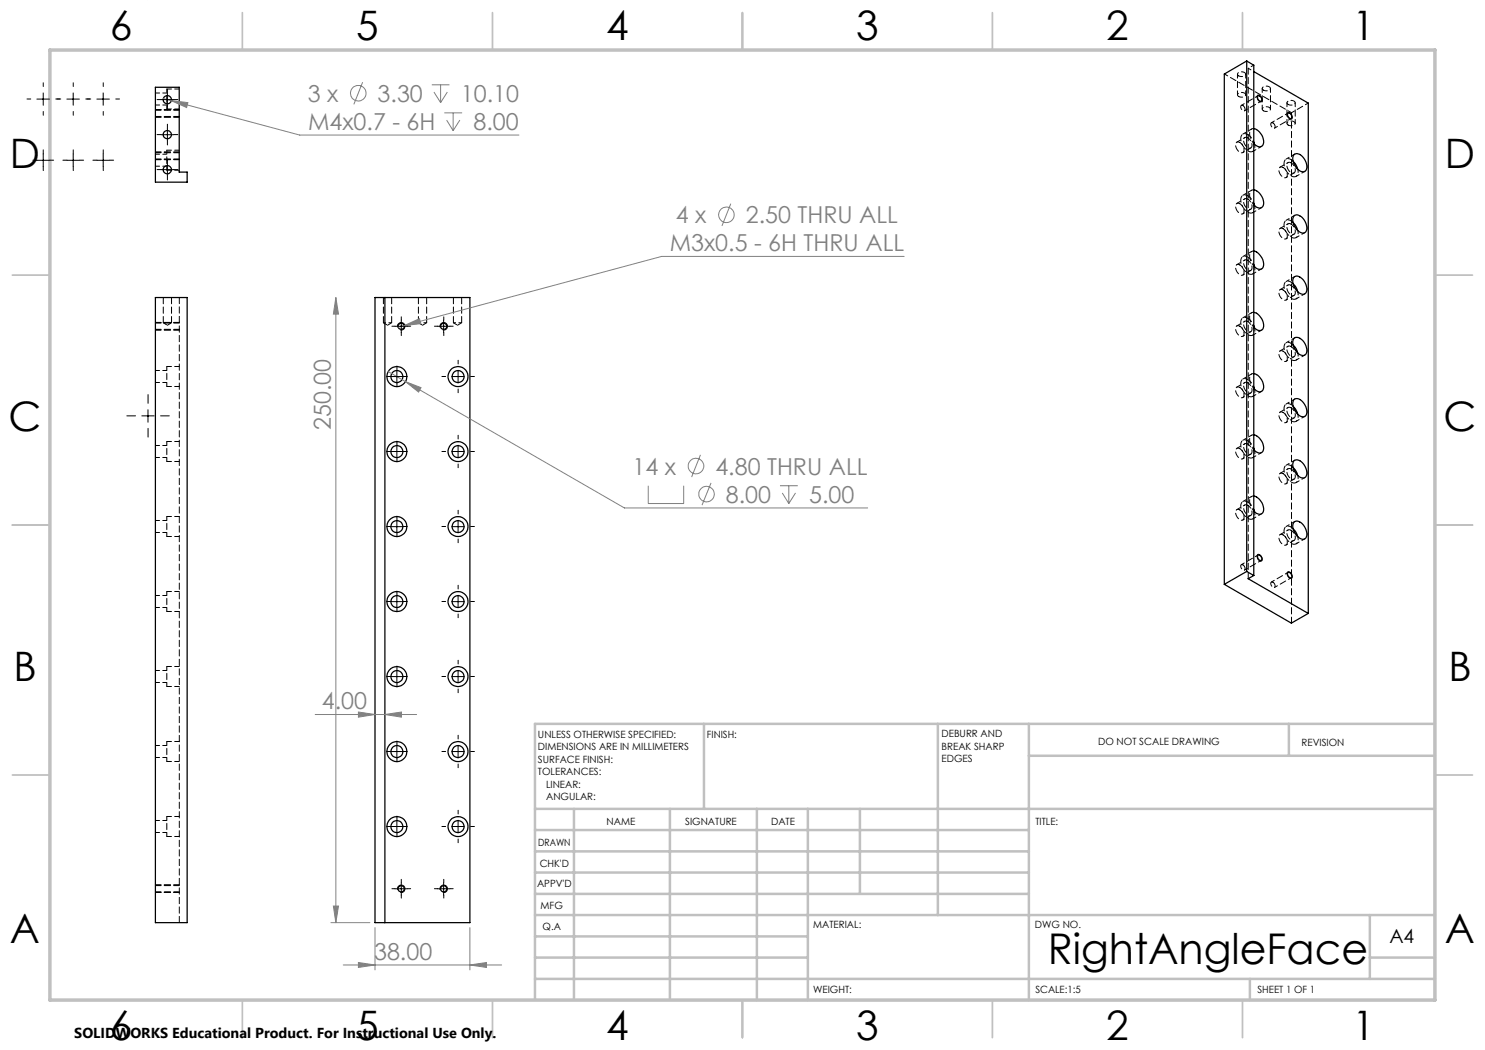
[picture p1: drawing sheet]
<svg xmlns="http://www.w3.org/2000/svg" width="297mm" height="210mm" viewBox="0 0 297 210" stroke-linecap="round" stroke-linejoin="round" font-family="sans-serif">
<g fill="none" stroke="#000" stroke-width=".25">
<path d="M31.1 17.5h4.7v16.9h1.6v2h-6.3zM249.3 12.2v102.1M249.3 12.2l1.5 .8v102.1M249.3 12.2l-4.4 2.6v102.1M250.8 14.3l10.9 6.3v102.1M251.6 19.1a.72 .72 0 0 1 .6 1.1 .72 .72 0 0 1-.6-1.1zM250.8 25.7a2.67 2.67 0 0 1 1.8 3.4 .99 .99 0 0 1-1.6-.1l-.2-.3M250.8 38a2.65 2.65 0 0 1 1.8 3.3 1.12 1.12 0 0 1-1.8-.3M250.8 28.4l.1 .5M257.6 22.6a.74 .74 0 0 1 .7 1.1 .72 .72 0 0 1-.7-1.1zM258.6 32.2l.7 .9 .2 .8M258.7 31a1.36 1.36 0 0 1 2.1 .7 2.01 2.01 0 0 1 .2 2.5 1.77 1.77 0 0 1-2.1-1.2l-.3-1.1z"/>
<path d="M31.1 59.5h6.3v125h-6.3zM75 59.5h19v125h-19zM77 59.5v125M250.8 50.2a2.67 2.67 0 0 1 1.8 3.4 1.16 1.16 0 0 1-1.8-.4M250.8 52.9l.1 .5M250.8 40.7l.1 .4M258.6 56.8l.7 .8 .2 .8M258.6 44.5l.7 .8 .2 .8M258.7 55.5a1 1 0 0 1 1.6 .1 2.36 2.36 0 0 1 .7 3.1 1.78 1.78 0 0 1-2.1-1.2l-.3-1.1zM258.9 43.1a1.91 1.91 0 0 1 2.3 1.6 1.22 1.22 0 0 1-.6 1.9 2.65 2.65 0 0 1-1.9-3.3zM250.8 74.7a2.67 2.67 0 0 1 1.8 3.4 .97 .97 0 0 1-1.6-.1l-.2-.3M250.8 62.5a2.67 2.67 0 0 1 1.8 3.3 1.16 1.16 0 0 1-1.8-.3"/>
<path d="M250.8 77.4l.1 .4M250.8 65.1l.1 .5M258.6 69l.7 .8 .2 .8M258.7 67.8a1.19 1.19 0 0 1 1.9 .3 2.6 2.6 0 0 1 .6 2.7 1.33 1.33 0 0 1-2-.7l-.5-.7-.1-.8zM250.8 99.2a2.61 2.61 0 0 1 1.8 3.3 1.12 1.12 0 0 1-1.8-.3M250.8 87a2.67 2.67 0 0 1 1.8 3.3 .99 .99 0 0 1-1.6-.1l-.2-.3M250.8 89.7l.1 .4M258.6 93.5l.7 .8 .2 .8M258.6 81.2l.7 .9 .2 .8M258.7 80a1.18 1.18 0 0 1 1.9 .4 2.31 2.31 0 0 1 .4 2.8 1.77 1.77 0 0 1-2.1-1.2l-.3-1.1zM258.7 92.2a1.4 1.4 0 0 1 2.1 .7 2.01 2.01 0 0 1 .2 2.6 1.77 1.77 0 0 1-2.1-1.2l-.3-1.2zM244.9 116.9l13.4 7.7 3.4-1.9"/>
<path d="M249.3 114.3l1.5 .8M249.3 114.3l-4.4 2.6M250.8 101.9l.1 .5M250.8 115.1l-1.2 .6 12.1 7M251.6 111a.72 .72 0 0 1 .6 1.1 .74 .74 0 0 1-.6-1.1zM257.6 114.5a.74 .74 0 0 1 .7 1.1 .72 .72 0 0 1-.7-1.1zM258.6 105.7l.7 .9 .2 .7M258.7 104.5a1.36 1.36 0 0 1 2.1 .7 2.01 2.01 0 0 1 .2 2.5 1.78 1.78 0 0 1-2.1-1.2l-.3-1.1z"/>
<circle cx="33.5" cy="19.9" r=".83"/>
<circle cx="33.5" cy="26.9" r=".82"/>
<circle cx="33.5" cy="33.9" r=".83"/>
<circle cx="79.4" cy="75.3" r="2.01"/>
<circle cx="79.4" cy="75.3" r="1.21"/>
<circle cx="80.2" cy="65.3" r=".63"/>
<circle cx="88.7" cy="65.3" r=".63"/>
<circle cx="91.6" cy="75.3" r="2.01"/>
<circle cx="91.6" cy="75.3" r="1.21"/>
<circle cx="79.4" cy="90.3" r="2"/>
<circle cx="79.4" cy="90.3" r="1.21"/>
<circle cx="91.6" cy="90.3" r="2"/>
<circle cx="91.6" cy="90.3" r="1.21"/>
<circle cx="79.4" cy="105.3" r="2"/>
<circle cx="79.4" cy="105.3" r="1.2"/>
<circle cx="91.6" cy="105.3" r="2"/>
<circle cx="91.6" cy="105.3" r="1.2"/>
<circle cx="79.4" cy="120.3" r="2"/>
<circle cx="79.4" cy="135.3" r="2"/>
<circle cx="79.4" cy="120.3" r="1.2"/>
<circle cx="79.4" cy="135.3" r="1.2"/>
<circle cx="91.6" cy="135.3" r="2"/>
<circle cx="91.6" cy="120.3" r="2"/>
<circle cx="91.6" cy="120.3" r="1.2"/>
<circle cx="91.6" cy="135.3" r="1.2"/>
<circle cx="79.4" cy="150.3" r="2.01"/>
<circle cx="79.4" cy="150.3" r="1.21"/>
<circle cx="91.6" cy="150.3" r="2.01"/>
<circle cx="91.6" cy="150.3" r="1.21"/>
<circle cx="79.4" cy="165.3" r="2"/>
<circle cx="79.4" cy="165.3" r="1.21"/>
<circle cx="80.2" cy="177.8" r=".63"/>
<circle cx="88.7" cy="177.8" r=".63"/>
<circle cx="91.6" cy="165.3" r="2"/>
<circle cx="91.6" cy="165.3" r="1.21"/>
</g>
<path d="M32.7 64.6h1.6M76.7 64.6h1.6M83.7 64.6h1.6M90.7 64.6h1.6" fill="none" stroke="#000" stroke-width=".2" stroke-dasharray="1.3 .6" stroke-dashoffset=".8"/>
<g fill="none" stroke="#000" stroke-width=".2" stroke-dasharray="1.3 .6">
<path d="M248.6 21.1l-.2-.1a.58 .58 0 0 0-.1 .8 .58 .58 0 0 0 .7 .2l-.1-.6-.3-.3M254.6 24.6l-.2-.1a.58 .58 0 0 0-.1 .8 .58 .58 0 0 0 .7 .2l-.1-.6-.3-.3M258.6 32.2l-.4-.3M32.7 59.5v5.1M35.9 59.5v125M76.7 59.5v5.1M83.7 59.5v5.1M90.7 59.5v5.1M258.6 56.7l-.4-.3M258.6 44.5l-.4-.3M34.3 64.6v-5.1M78.3 64.6v-5.1"/>
<path d="M85.3 64.6v-5.1M92.3 64.6v-5.1M258.6 69l-.4-.3M258.6 93.5l-.4-.3M258.6 81.2l-.4-.3M248.6 113l-.2-.1a.58 .58 0 0 0-.1 .8 .58 .58 0 0 0 .7 .2l-.1-.6-.3-.3M254.6 116.4h-.2a.58 .58 0 0 0-.1 .7 .58 .58 0 0 0 .7 .3l-.1-.6-.3-.4M258.6 105.7l-.4-.3"/>
</g>
<g fill="none" stroke="#000" stroke-width=".2" stroke-dasharray="1.3 .6" stroke-dashoffset=".5">
<path d="M33.4 18.6h-2.3M244.9 14.8l13.4 7.7M247.5 14.8v4.2M247.7 15.2l-.2-.3a.91 .91 0 0 1 .8-.5 .91 .91 0 0 1 .8 .5l-.2 .2-.4 .2-.8-.1M247.7 19.3l-.2-.3a.91 .91 0 0 1 .8-.5 .91 .91 0 0 1 .8 .5l-.2 .3-.4 .1-.8-.1M249.1 19v-4.2M252.4 17.7v4.1M252.7 18l-.2-.2a.91 .91 0 0 1 .8-.6 .91 .91 0 0 1 .8 .5l-.2 .3-.5 .2-.7-.2M31.1 21h2.3M31.1 33.2h2.3M33.4 30.8h-2.3M248 28.5a.59 .59 0 0 0-.8 .1 .59 .59 0 0 0 0 .7 1.17 1.17 0 0 0 1.5 1.1 1.56 1.56 0 0 0-.7-1.9"/>
<path d="M249.6 39.8a.59 .59 0 0 0-.8 .1 .59 .59 0 0 0 0 .8 1.17 1.17 0 0 0 1.5 1.1 1.56 1.56 0 0 0-.7-2M249.6 27.6a.59 .59 0 0 0-.8 0 .59 .59 0 0 0 0 .8 1.17 1.17 0 0 0 1.5 1.1 1.56 1.56 0 0 0-.7-1.9M252.7 22.2l-.2-.3a.91 .91 0 0 1 .8-.6 .91 .91 0 0 1 .8 .5l-.2 .3-.5 .2-.7-.1M254.1 21.8v-4.1M256.6 33.5a.59 .59 0 0 0-.8 .1 .59 .59 0 0 0 0 .7 1.17 1.17 0 0 0 1.5 1.1 1.56 1.56 0 0 0-.7-1.9M257.4 20.6v4.1M257.6 25l-.2-.3a.91 .91 0 0 1 .8-.5 .91 .91 0 0 1 .8 .5l-.2 .3-.4 .1-.8-.1M257.6 20.9l-.2-.3a.91 .91 0 0 1 .8-.5 .91 .91 0 0 1 .8 .5l-.2 .3-.4 .1-.8-.1M258.2 32.6a.59 .59 0 0 0-.8 0 .59 .59 0 0 0 0 .8 1.17 1.17 0 0 0 1.5 1.1 1.56 1.56 0 0 0-.7-1.9M259 24.7v-4.1M248 53a.59 .59 0 0 0-.8 .1 .59 .59 0 0 0 0 .7 1.17 1.17 0 0 0 1.5 1.1 1.56 1.56 0 0 0-.7-1.9M248 40.7a.59 .59 0 0 0-.8 .1 .59 .59 0 0 0 0 .8 1.17 1.17 0 0 0 1.5 1.1 1.56 1.56 0 0 0-.7-2"/>
<path d="M249.6 52.1a.59 .59 0 0 0-.8 0 .59 .59 0 0 0 0 .8 1.17 1.17 0 0 0 1.5 1.1 1.56 1.56 0 0 0-.7-1.9M256.6 58a.59 .59 0 0 0-.8 .1 .59 .59 0 0 0 0 .7 1.17 1.17 0 0 0 1.5 1.1 1.56 1.56 0 0 0-.7-1.9M256.6 45.7a.59 .59 0 0 0-.8 .1 .59 .59 0 0 0 0 .8 1.17 1.17 0 0 0 1.5 1.1 1.56 1.56 0 0 0-.7-2M258.2 57.1a.59 .59 0 0 0-.8 0 .59 .59 0 0 0 0 .8 1.17 1.17 0 0 0 1.5 1.1 1.56 1.56 0 0 0-.7-1.9M258.2 44.8a.59 .59 0 0 0-.8 .1 .59 .59 0 0 0 0 .8 1.17 1.17 0 0 0 1.5 1.1 1.56 1.56 0 0 0-.7-2M31.1 76.5h2.3M32.7 64.6l.8 .5M33.4 73.3v4M33.4 74.1h-2.3M33.5 65.1l.8-.5M76.7 64.6l.8 .5M77.5 65.1l.8-.5"/>
<path d="M83.7 64.6l.8 .5M84.5 65.1l.8-.5M90.7 64.6l.8 .5M91.5 65.1l.8-.5M248 77.5a.59 .59 0 0 0-.8 .1 .59 .59 0 0 0 0 .7 1.17 1.17 0 0 0 1.5 1.1 1.56 1.56 0 0 0-.7-1.9M248 65.2a.59 .59 0 0 0-.8 .1 .59 .59 0 0 0 0 .8 1.17 1.17 0 0 0 1.5 1.1 1.56 1.56 0 0 0-.7-2M249.6 76.6a.59 .59 0 0 0-.8 0 .59 .59 0 0 0 0 .8 1.17 1.17 0 0 0 1.5 1.1 1.56 1.56 0 0 0-.7-1.9M249.6 64.3a.59 .59 0 0 0-.8 .1 .59 .59 0 0 0 0 .8 1.17 1.17 0 0 0 1.5 1.1 1.56 1.56 0 0 0-.7-2M256.6 70.2a.59 .59 0 0 0-.8 .1 .59 .59 0 0 0 0 .8 1.17 1.17 0 0 0 1.5 1.1 1.56 1.56 0 0 0-.7-2M258.2 69.3a.59 .59 0 0 0-.8 .1 .59 .59 0 0 0 0 .8 1.17 1.17 0 0 0 1.5 1.1 1.56 1.56 0 0 0-.7-2M31.1 91.5h2.3M33.4 88.3v4"/>
<path d="M33.4 89.1h-2.3M248 89.7a.59 .59 0 0 0-.8 .1 .59 .59 0 0 0 0 .8 1.17 1.17 0 0 0 1.5 1.1 1.56 1.56 0 0 0-.7-2M249.6 88.8a.59 .59 0 0 0-.8 .1 .59 .59 0 0 0 0 .8 1.17 1.17 0 0 0 1.5 1.1 1.56 1.56 0 0 0-.7-2M256.6 94.7a.59 .59 0 0 0-.8 .1 .59 .59 0 0 0 0 .8 1.17 1.17 0 0 0 1.5 1.1 1.56 1.56 0 0 0-.7-2M256.6 82.5a.59 .59 0 0 0-.8 .1 .59 .59 0 0 0 0 .7 1.17 1.17 0 0 0 1.5 1.1 1.56 1.56 0 0 0-.7-1.9M258.2 93.8a.59 .59 0 0 0-.8 .1 .59 .59 0 0 0 0 .8 1.17 1.17 0 0 0 1.5 1.1 1.56 1.56 0 0 0-.7-2M258.2 81.6a.59 .59 0 0 0-.8 0 .59 .59 0 0 0 0 .8 1.17 1.17 0 0 0 1.5 1.1 1.56 1.56 0 0 0-.7-1.9M31.1 106.5h2.3M33.4 118.3v4M33.4 103.3v4M33.4 119.1h-2.3M33.4 104.1h-2.3"/>
<path d="M248 102a.59 .59 0 0 0-.8 .1 .59 .59 0 0 0 0 .7 1.17 1.17 0 0 0 1.5 1.1 1.56 1.56 0 0 0-.7-1.9M249.6 101.1a.59 .59 0 0 0-.8 0 .59 .59 0 0 0 0 .8 1.17 1.17 0 0 0 1.5 1.1 1.56 1.56 0 0 0-.7-1.9M256.6 107a.59 .59 0 0 0-.8 0 .59 .59 0 0 0 0 .8 1.17 1.17 0 0 0 1.5 1.1 1.56 1.56 0 0 0-.7-1.9M258.2 106.1a.59 .59 0 0 0-.8 0 .59 .59 0 0 0 0 .8 1.17 1.17 0 0 0 1.5 1.1 1.56 1.56 0 0 0-.7-1.9M31.1 121.5h2.3M31.1 136.5h2.3M33.4 133.3v4M33.4 134.1h-2.3M31.1 151.5h2.3M33.4 148.3v4M33.4 149.1h-2.3M31.1 166.5h2.3"/>
<path d="M33.4 163.3v4M33.4 164.1h-2.3"/>
</g>
<g fill="none" stroke="#000" stroke-width=".2" stroke-dasharray="1.3 .6" stroke-dashoffset=".3">
<path d="M35.9 17.8h-2.5M33.4 21.8h2.5M33.4 34h2.5M35.9 30h-2.5M33.4 77.3h2.5M35.9 73.3h-2.5M33.4 92.3h2.5M35.9 88.3h-2.5M33.4 107.3h2.5M35.9 118.3h-2.5M35.9 103.3h-2.5M33.4 122.3h2.5"/>
<path d="M33.4 137.3h2.5M35.9 133.3h-2.5M33.4 152.3h2.5M35.9 148.3h-2.5M33.4 167.3h2.5M35.9 163.3h-2.5"/>
</g>
<g fill="none" stroke="#000" stroke-width=".2" stroke-dasharray="1.3 .6" stroke-dashoffset=".2">
<path d="M31.1 23.3h4.8M31.1 31.8h4.8M35.9 22h-4.8M35.9 30.5h-4.8M35.9 23.4h-4.8M35.9 21.9h-4.8M35.9 31.9h-4.8M35.9 30.4h-4.8M31.1 65.9h4.8M35.9 64.6h-4.8M35.9 66h-4.8M35.9 64.5h-4.8"/>
<path d="M31.1 178.4h4.8M35.9 177.1h-4.8M35.9 178.5h-4.8M35.9 177h-4.8"/>
</g>
<g fill="none" stroke="#000" stroke-width=".2" stroke-dasharray="1.3 .6" stroke-dashoffset=".6">
<path d="M33.4 19.8v2M33.4 17.8v2M249.6 13.7l1.2 .6M250.8 13l-1.2 .7M251.6 19.1l-3.3 2M33.4 32v2M33.4 30v2M248.9 22.2l3.4-2M249.6 39.2a.89 .89 0 0 0-1.1-.1 .89 .89 0 0 0-.3 1.1 2.54 2.54 0 0 0 2.2 2.4 1.14 1.14 0 0 0 .5-1.5M249.6 26.9a.89 .89 0 0 0-1.1 0 .89 .89 0 0 0-.3 1 2.54 2.54 0 0 0 2.2 2.5 1.14 1.14 0 0 0 .5-1.5M250.3 38l-1.7 1.1M250.3 25.8l-1.7 1"/>
<path d="M250.6 30.3l1.7-1M254.9 25.6l3.4-1.9M257.6 22.6l-3.3 1.9M258.2 31.9a.89 .89 0 0 0-1.1 0 .89 .89 0 0 0-.3 1 2.54 2.54 0 0 0 2.2 2.4 1.14 1.14 0 0 0 .6-1.5M258.3 22.5l3.4-1.9M259 30.8l-1.8 1M259.2 35.3l1.8-1M249.6 51.4a.89 .89 0 0 0-1.1 0 .89 .89 0 0 0-.3 1 2.54 2.54 0 0 0 2.2 2.4 1.14 1.14 0 0 0 .5-1.5M250.3 50.3l-1.7 1M250.6 54.8l1.7-1M250.6 42.5l1.7-1M258.2 56.4a.89 .89 0 0 0-1.1 0 .89 .89 0 0 0-.3 1 2.54 2.54 0 0 0 2.2 2.4 1.14 1.14 0 0 0 .6-1.5"/>
<path d="M258.2 44.2a.89 .89 0 0 0-1.1-.1 .89 .89 0 0 0-.3 1.1 2.54 2.54 0 0 0 2.2 2.4 1.14 1.14 0 0 0 .6-1.5M259 55.3l-1.8 1M259 43l-1.8 1.1M259.2 59.8l1.8-1M259.2 47.5l1.8-1M249.6 75.9a.89 .89 0 0 0-1.1 0 .89 .89 0 0 0-.3 1 2.54 2.54 0 0 0 2.2 2.4 1.14 1.14 0 0 0 .5-1.5M249.6 63.7a.89 .89 0 0 0-1.1-.1 .89 .89 0 0 0-.3 1.1 2.54 2.54 0 0 0 2.2 2.4 1.14 1.14 0 0 0 .5-1.5M250.3 74.8l-1.7 1M250.3 62.5l-1.7 1.1M250.6 79.3l1.7-1M250.6 67l1.7-1M258.2 68.7a.89 .89 0 0 0-1.1-.1 .89 .89 0 0 0-.3 1 2.54 2.54 0 0 0 2.2 2.5 1.14 1.14 0 0 0 .6-1.5"/>
<path d="M259 79.8l-1.8 1M259 67.5l-1.8 1.1M259.2 72l1.8-1M249.6 88.2a.89 .89 0 0 0-1.1-.1 .89 .89 0 0 0-.3 1 2.54 2.54 0 0 0 2.2 2.5 1.14 1.14 0 0 0 .5-1.5M250.3 99.3l-1.7 1M250.3 87l-1.7 1.1M250.6 91.5l1.7-1M258.2 93.2a.89 .89 0 0 0-1.1-.1 .89 .89 0 0 0-.3 1 2.54 2.54 0 0 0 2.2 2.5 1.14 1.14 0 0 0 .6-1.5M258.2 80.9a.89 .89 0 0 0-1.1 0 .89 .89 0 0 0-.3 1 2.54 2.54 0 0 0 2.2 2.4 1.14 1.14 0 0 0 .6-1.5M259 92l-1.8 1.1M259.2 96.5l1.8-1M259.2 84.3l1.8-1.1"/>
<path d="M248.9 114l3.4-1.9M249.6 100.4a.89 .89 0 0 0-1.1 0 .89 .89 0 0 0-.3 1 2.54 2.54 0 0 0 2.2 2.4 1.14 1.14 0 0 0 .5-1.5M250.6 103.8l1.7-1M251.6 111l-3.3 1.9M254.9 117.5l3.4-2M257.6 114.5l-3.3 1.9M258.2 105.4a.89 .89 0 0 0-1.1 0 .89 .89 0 0 0-.3 1 2.54 2.54 0 0 0 2.2 2.4 1.14 1.14 0 0 0 .6-1.5M259 104.3l-1.8 1M259.2 108.8l1.8-1.1"/>
</g>
<path d="M250.8 25.7a1 1 0 0 0-.8 1.6l.3 .7 .5 .7M250.8 38a1 1 0 0 0-.8 1.5l.3 .8 .5 .7M250.8 50.2a1 1 0 0 0-.8 1.6l.3 .7 .5 .7M250.8 74.7a1 1 0 0 0-.8 1.6l.3 .7 .5 .7M250.8 62.5a1 1 0 0 0-.8 1.5l.3 .8 .5 .6M250.8 99.2a1 1 0 0 0-.8 1.5l.3 .8 .5 .7M250.8 86.9a1 1 0 0 0-.8 1.6l.3 .8 .5 .6" fill="none" stroke="#000" stroke-width=".2" stroke-dasharray="1.3 .6" stroke-dashoffset=".7"/>
<path d="M249.6 13.7v102M258.3 22.5v102.1" fill="none" stroke="#000" stroke-width=".2" stroke-dasharray="1.3 .6" stroke-dashoffset=".1"/>
<path d="M250.8 28.4l-.7-1-.5-.5M250.8 52.9l-.7-1-.5-.5M250.8 40.6l-.7-1-.5-.4M250.8 77.4l-.7-1-.5-.5M250.8 65.1l-.7-1-.5-.4M250.8 89.6l-.7-1-.5-.4M250.8 101.9l-.7-1-.5-.5" fill="none" stroke="#000" stroke-width=".2" stroke-dasharray="1.3 .6" stroke-dashoffset="1"/>
<g fill="none" stroke="#000" stroke-width=".2" stroke-dasharray="1.3 .6" stroke-dashoffset=".9">
<path d="M248.6 30.5l1.6-.9M249 39.8l-1.6 .9M249 27.5l-1.6 .9M257.2 35.5l1.6-.9M257.6 32.5l-1.6 .9M248.6 55l1.6-.9M248.6 42.8l1.6-1M249 52l-1.6 .9M257.2 47.8l1.6-1M257.6 57l-1.6 .9M257.6 44.8l-1.6 .9M248.6 79.5l1.6-.9"/>
<path d="M248.6 67.3l1.6-1M249 76.5l-1.6 .9M249 64.3l-1.6 .9M257.2 72.3l1.6-1M257.2 60l1.6-.9M257.6 69.3l-1.6 .9M248.6 91.8l1.6-1M249 88.8l-1.6 .9M257.2 96.7l1.6-.9M257.2 84.5l1.6-.9M257.6 93.7l-1.6 1M257.6 81.5l-1.6 .9"/>
<path d="M248.6 104l1.6-.9M249 101l-1.6 .9M257.2 109l1.6-.9M257.6 106l-1.6 .9"/>
</g>
<g fill="none" stroke="#808080" stroke-width=".2">
<path d="M32.7 19.7l27.2 7.3h43.9M72.5 16.4l-1.7 4.5M86.4 17h3.5M86.8 18.4l1.3 2.1M88.1 17v3.5M89.5 18.4l-1.4 2.1M34.3 20.1l3.3 .4-.3 1zM88.9 22.6h3.5M89.3 24l1.3 2.1M90.6 22.6v3.5M92 24l-1.4 2.1M67.2 59.5l.5 3.3h-1z"/>
<path d="M67.2 59.5v125M146.2 40.7l-1.8 4.5M180.8 51.3h-48.5l-51.4 13.8M77.6 74.3l3.5 2M80.9 65.1l3-1.4 .3 1zM80.9 65.1l-1.3 .3M81.1 76.3l3.1 1.2-.5 .9zM81.1 76.3l43.8 25.3h48.6M129.6 97.1v3.6h7.1v-3.6M140.1 91l-1.8 4.4M142.2 96.6l-1.8 4.4M156 97.1h3.6"/>
<path d="M156.5 98.6l1.3 2.1M157.8 97.1v3.6M159.1 98.6l-1.3 2.1M63 142.9h20.3M71.7 142.4l3.3 .5-3.3 .5zM77 142.9l3.3-.5v1zM66.2 184.5h7.8M66.7 181.2h1l-.5 3.3zM68.7 193h31.6M71.7 192.5l3.3 .5-3.3 .5zM75 185.5v8.5M94 193l3.3-.5v1z"/>
<path d="M94 185.5v8.5"/>
<circle cx="71.7" cy="18.7" r="1.55"/>
<circle cx="145.3" cy="43" r="1.56"/>
<circle cx="139.2" cy="93.2" r="1.56"/>
<circle cx="141.3" cy="98.8" r="1.56"/>
</g>
<g fill="none" stroke="#000" stroke-width=".2">
<path d="M7.4 19.8h2.5M8.6 18.6v2.5M13.4 19.8h2.5M14.6 18.6v2.5M19.4 19.8h2.5M20.6 18.6v2.5M32.2 19.9h2.5M33.5 18.7v2.5M251.5 19a.85 .85 0 0 1 .8 1.3 .88 .88 0 0 1-.8-1.3zM7.4 32.1h2.5M8.6 30.8v2.5M13.4 32.1h2.5"/>
<path d="M14.6 30.8v2.5M19.4 32.1h2.5M20.6 30.8v2.5M32.2 33.9h2.5M32.2 26.9h2.5M33.5 25.7v2.5M33.5 32.7v2.5M257.5 22.6a.75 .75 0 0 1 .8 .3 .75 .75 0 0 1-.1 .9 .99 .99 0 0 1-.7-1.2zM78.1 75.3h2.5M79 65.3h2.5M79.4 74.1v2.5M79.5 65.5a.76 .76 0 0 1 .7-1 .76 .76 0 0 1 .8 .8 .76 .76 0 0 1-1 .7"/>
<path d="M80.3 64v2.5M87.5 65.3h2.5M88 65.5a.76 .76 0 0 1 .7-1 .76 .76 0 0 1 .8 .8 .76 .76 0 0 1-1 .7M88.7 64v2.5M90.3 75.3h2.6M91.6 74.1v2.5M28.4 83.2h2.4M29.6 81.9v2.5M78.1 90.3h2.5M79.4 89.1v2.5M90.3 90.3h2.6M91.6 89.1v2.5"/>
<path d="M78.1 105.3h2.5M79.4 104.1v2.5M79.4 119.1v2.5M90.3 105.3h2.6M91.6 104.1v2.5M91.6 119.1v2.5M251.5 110.9a.85 .85 0 0 1 .8 1.3 .88 .88 0 0 1-.8-1.3zM257.5 114.4a.8 .8 0 0 1 .9 1.1 .45 .45 0 0 1-.4 .2 .45 .45 0 0 1-.4-.4l-.2-.4zM78.1 135.3h2.5M78.1 120.3h2.5M79.4 134.1v2.5M90.3 135.3h2.6"/>
<path d="M90.3 120.3h2.6M91.6 134.1v2.5M78.1 150.3h2.5M79.4 149.1v2.5M90.3 150.3h2.6M91.6 149.1v2.5M78.1 165.3h2.5M79 177.8h2.5M79.4 164.1v2.5M79.5 178a.76 .76 0 0 1 .7-1 .76 .76 0 0 1 .8 .8 .76 .76 0 0 1-1 .7M80.3 176.5v2.5M87.5 177.8h2.5"/>
<path d="M88 178a.76 .76 0 0 1 .7-1 .76 .76 0 0 1 .8 .8 .76 .76 0 0 1-1 .7M88.7 176.5v2.5M90.3 165.3h2.6M91.6 164.1v2.5"/>
</g>
<g fill="none" stroke="#c0c0c0" stroke-width=".35">
<path d="M48.5 2.5v7.5M98.5 2.5v7.5M148.5 2.5v7.5M198.5 2.5v7.5M248.5 2.5v7.5M2.5 55h7.5M287 55h7.5M2.5 105h7.5M287 105h7.5M2.5 155h7.5M287 155h7.5M48.5 200v7.5"/>
<path d="M98.5 200v7.5M148.5 200v7.5M198.5 200v7.5M248.5 200v7.5"/>
</g>
<g fill="none" stroke="#c0c0c0" stroke-width=".5">
<path d="M140.8 144.8v17M187.6 144.8v38.2M205.8 144.8v55.2M205.8 151.2h81.2M257.8 144.8v6.4M287 144.8h-180v55.2M107 161.8h180M107 178.8h98.8M107 174.5h98.8M107 170.3h98.8M107 166h98.8M114.8 161.8v38.2"/>
<path d="M134 161.8v38.2M151.4 161.8v38.2M161.6 161.8v38.2M172 161.8v17M107 195.8h180M107 191.5h54.6M107 187.3h54.6M107 183h180M250 195.8v4.2M274 191.5h13M274 183v12.8"/>
</g>
<path d="M10 10h277v190h-277z" fill="none" stroke="#c0c0c0" stroke-width=".7"/>
<g fill="none" stroke="#000" stroke-width=".2" stroke-dasharray="15.2 1.3 1.3 1.3">
<path d="M6.2 19.8h-.8M8.7 17.3v-.7M11.2 19.8h.7M12.2 19.8h-.8M14.7 17.3v-.7M17.2 19.8h.7M18.2 19.8h-.8M20.7 17.3v-.7M23.2 19.8h.7M32.2 19.9h-.8M33.5 18.7v-.9M34.7 19.9h.9"/>
<path d="M7.4 32h-.8M8.7 30.8v-.8M8.7 33.3v.8M8.7 22.3v.8M9.9 32h.8M13.4 32h-.8M14.7 30.8v-.8M14.7 33.3v.8M14.7 22.3v.8M15.9 32h.8M19.4 32h-.8M20.7 30.8v-.8"/>
<path d="M20.7 33.3v.8M20.7 22.3v.8M21.9 32h.8M32.2 33.9h-.8M32.2 26.9h-.8M33.5 32.7v-.9M33.5 35.2v.8M33.5 25.7v-.9M33.5 28.2v.8M33.5 21.2v.8M34.7 33.9h.9M34.7 26.9h.9"/>
<path d="M78.1 75.3h-.8M79 65.2h-.6M79.4 74v-.8M79.4 76.5v.9M80.3 64v-.6M80.3 66.5v.6M80.6 75.3h.9M81.5 65.2h.6M87.5 65.2h-.6M88.8 64v-.6M88.8 66.5v.6M89.1 75.3h-.7"/>
<path d="M90 65.2h.6M91.6 72.8v-.8M91.6 77.8v.7M94.1 75.3h.8M27.1 83.2h-1.7M29.6 80.7v-1.8M29.6 85.7v1.7M32.1 83.2h1.8M78.1 90.3h-.8M79.4 89v-.8M79.4 91.5v.9M80.6 90.3h.9"/>
<path d="M89.1 90.3h-.7M91.6 87.8v-.8M91.6 92.8v.7M94.1 90.3h.8M78.1 105.3h-.8M79.4 119v-.8M79.4 104v-.8M79.4 106.5v.9M80.6 105.3h.9M89.1 105.3h-.7M91.6 102.8v-.8M91.6 107.8v.7"/>
<path d="M91.6 117.8v-.8M94.1 105.3h.8M78.1 135.3h-.8M78.1 120.3h-.8M79.4 134v-.8M79.4 136.5v.9M79.4 121.5v.9M80.6 135.3h.9M80.6 120.3h.9M89.1 120.3h-.7M89.1 135.3h-.7M91.6 122.8v.7"/>
<path d="M91.6 132.8v-.8M91.6 137.8v.7M94.1 120.3h.8M94.1 135.3h.8M78.1 150.3h-.8M79.4 149v-.8M79.4 151.5v.9M80.6 150.3h.9M89.1 150.3h-.7M91.6 147.8v-.8M91.6 152.8v.7M94.1 150.3h.8"/>
<path d="M78.1 165.3h-.8M79 177.7h-.6M79.4 164v-.8M79.4 166.5v.9M80.3 176.5v-.6M80.3 179v.6M80.6 165.3h.9M81.5 177.7h.6M87.5 177.7h-.6M88.8 176.5v-.6M88.8 179v.6M89.1 165.3h-.7"/>
<path d="M90 177.7h.6M91.6 162.8v-.8M91.6 167.8v.7M94.1 165.3h.8"/>
</g>
<g fill="#808080">
<path d="M77 142.9l3.3-.5v1zM71.7 142.4l3.3 .5-3.3 .5z"/>
<path d="M81.1 76.3l2.6 2.1 .5-.9zM71.7 192.5l3.3 .5-3.3 .5zM94 193l3.3-.5v1zM80.9 65.1l3.3-.4-.3-1zM34.3 20.1l3 1.4 .3-1z"/>
<path d="M67.2 59.5l.5 3.3h-1zM66.7 181.2h1l-.5 3.3z"/>
</g>
<text font-size="8.5" x="209.6" y="192.7">RightAngleFace</text>
<g font-size="8.1">
<text x="22" y="8">6</text>
<text x="71.2" y="8">5</text>
<text x="121.2" y="8">4</text>
<text x="171.3" y="8">3</text>
<text x="221.3" y="8">2</text>
<text x="270.5" y="8">1</text>
<text x="2" y="33.6">D</text>
<text x="289" y="33.6">D</text>
<text x="1.7" y="86.1">C</text>
<text x="288.7" y="86.1">C</text>
<text x="2.7" y="136.1">B</text>
<text x="289.7" y="136.1">B</text>
<text x="2" y="188.6">A</text>
<text x="289" y="188.6">A</text>
<text x="22" y="208">6</text>
<text x="71.2" y="208">5</text>
<text x="121.2" y="208">4</text>
<text x="171.3" y="208">3</text>
<text x="221.3" y="208">2</text>
<text x="270.5" y="208">1</text>
</g>
<g font-size="4.7" fill="#808080">
<text x="61.5" y="20.3">3 x</text>
<text x="75.5" y="20.3">3.30</text>
<text x="92.2" y="20.3">10.10</text>
<text x="61.6" y="25.9">M4x0.7 - 6H</text>
<text x="94.7" y="25.9">8.00</text>
<text x="135.2" y="44.7">4 x</text>
<text x="149.2" y="44.7">2.50 THRU ALL</text>
<text x="133.9" y="50.3">M3x0.5 - 6H THRU ALL</text>
<text x="66.2" y="86" transform="rotate(-90 66.2 86)">250.00</text>
<text x="126.5" y="94.9">14 x</text>
<text x="143.1" y="94.9">4.80 THRU ALL</text>
<text x="145.2" y="100.5">8.00</text>
<text x="161.8" y="100.5">5.00</text>
<text x="64.4" y="141.9">4.00</text>
<text x="74.8" y="192">38.00</text>
</g>
<text font-size="3.9" x="277.9" y="188.5">A4</text>
<text font-size="2.9" x="14.9" y="207.6">SOLIDWORKS Educational Product. For Instructional Use Only.</text>
<g font-size="2">
<text x="107.6" y="147.6">UNLESS OTHERWISE SPECIFIED:</text>
<text x="141.4" y="147.6">FINISH:</text>
<text x="188.3" y="147.5">DEBURR AND</text>
<text x="188.3" y="150">BREAK SHARP</text>
<text x="219.6" y="149">DO NOT SCALE DRAWING</text>
<text x="260.3" y="149.2">REVISION</text>
<text x="107.6" y="150.1">DIMENSIONS ARE IN MILLIMETERS</text>
<text x="107.6" y="152.6">SURFACE FINISH:</text>
<text x="107.6" y="155.1">TOLERANCES:</text>
<text x="188.3" y="152.5">EDGES</text>
<text x="109.2" y="157.6">LINEAR:</text>
<text x="109.2" y="160.1">ANGULAR:</text>
<text x="121.3" y="165">NAME</text>
<text x="137" y="164.9">SIGNATURE</text>
<text x="154.2" y="164.9">DATE</text>
<text x="207.1" y="164.9">TITLE:</text>
<text x="107.6" y="169.1">DRAWN</text>
<text x="107.9" y="173.3">CHK'D</text>
<text x="107.4" y="177.4">APPV'D</text>
<text x="108.1" y="181.8">MFG</text>
<text x="108.5" y="186">Q.A</text>
<text x="162.6" y="185.5">MATERIAL:</text>
<text x="207" y="185.5">DWG NO.</text>
<text x="162.6" y="198.5">WEIGHT:</text>
<text x="207.1" y="198.6">SCALE:1:5</text>
<text x="251.5" y="198.6">SHEET 1 OF 1</text>
</g>
</svg>
